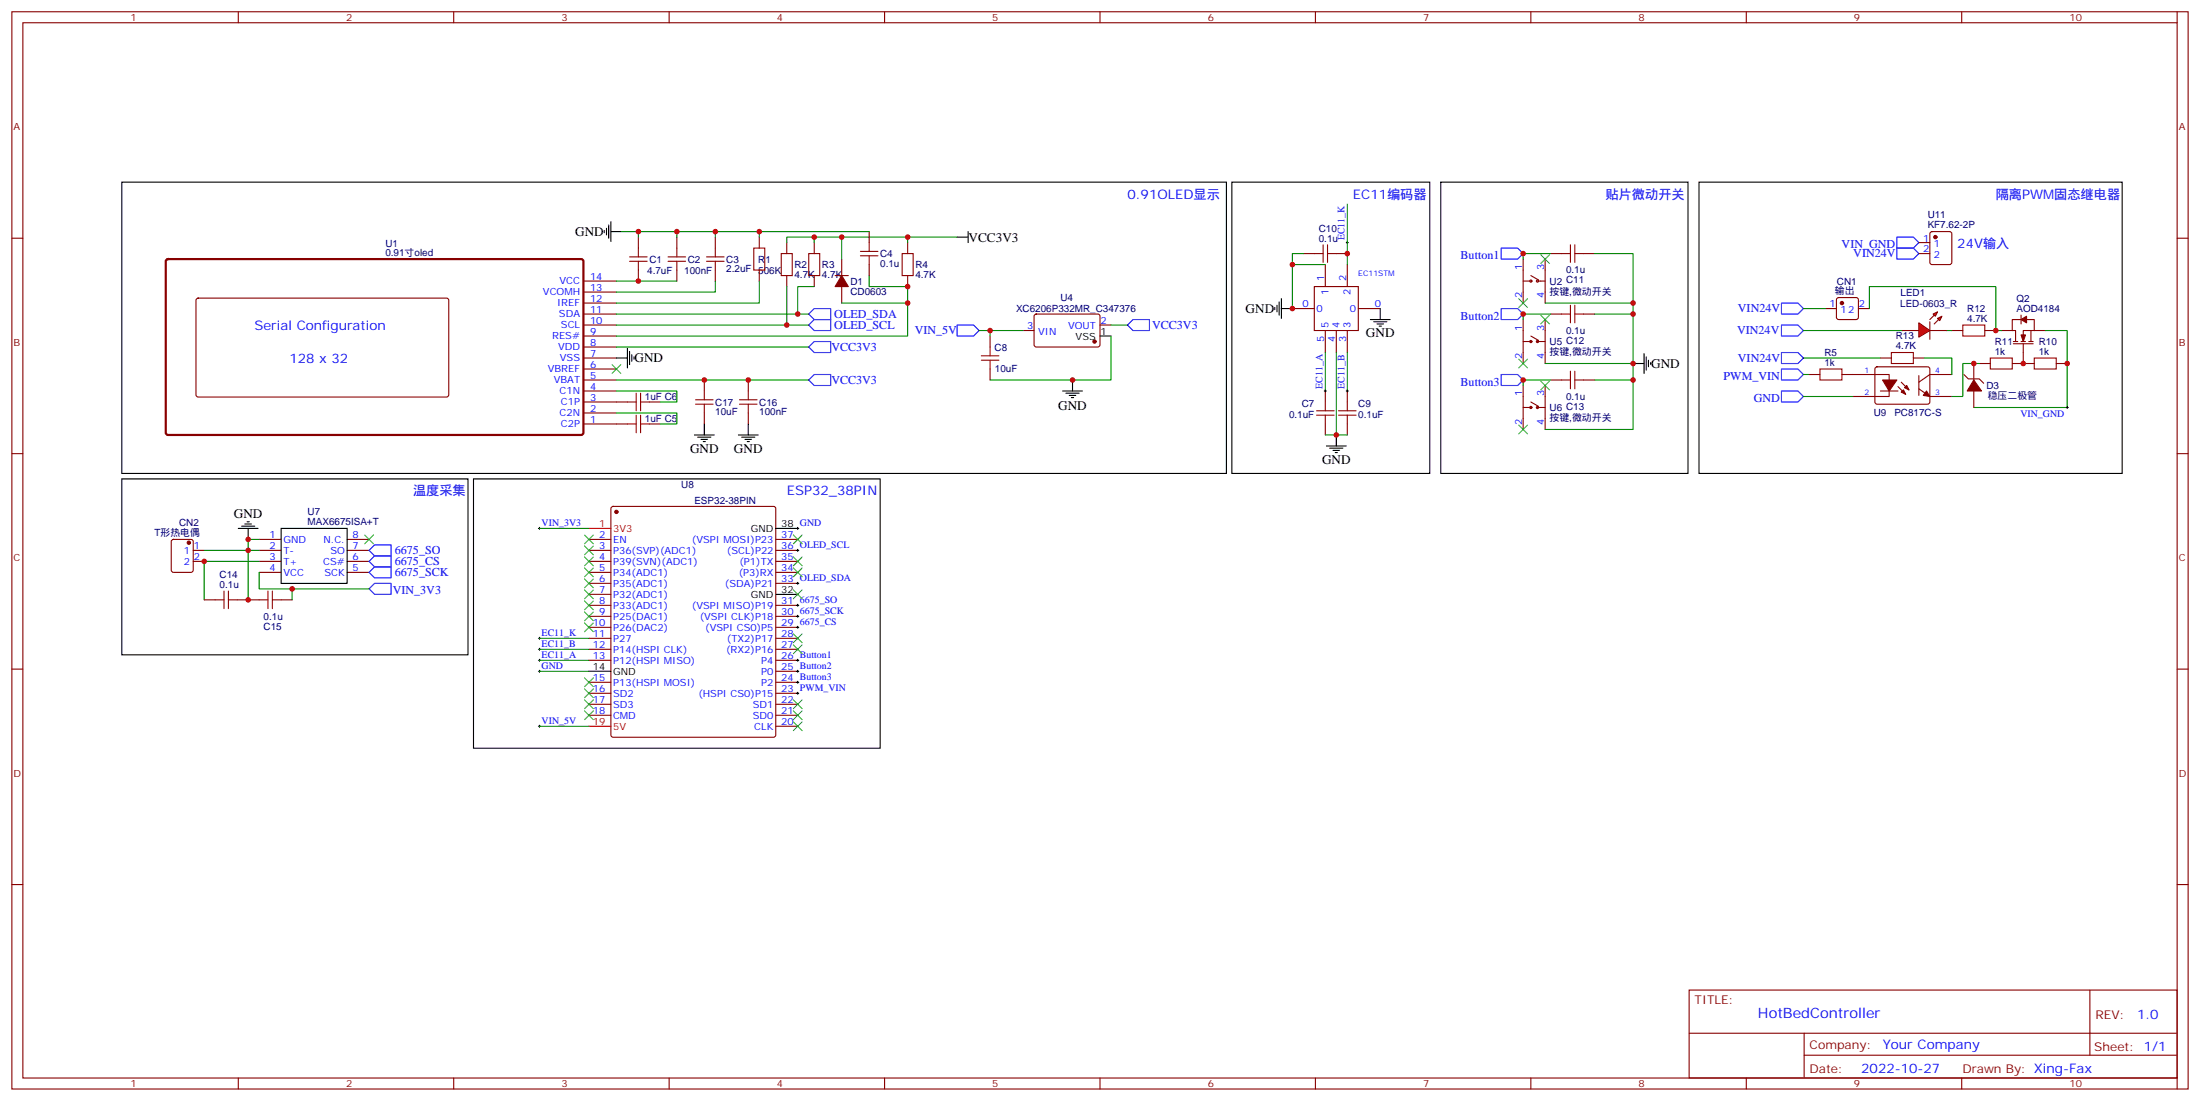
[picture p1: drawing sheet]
<svg xmlns="http://www.w3.org/2000/svg" width="706mm" height="353mm" viewBox="0 0 706 353" stroke-linecap="round" stroke-linejoin="round" font-family="sans-serif">
<g fill="none" stroke="#870000" stroke-width=".35">
<path d="M204.9 76.1v3.5M217.2 76.1v3.5M229.6 76.1v3.5M243.7 76.1v3.5M252.5 77.9v3.5M261.3 77.9v3.5M279 74.3v3.6M291.3 77.9v3.5M63.1 95.9l.5-.2h80l.4 .7v30.6l-.7 .4h-80l-.4-.7v-30.3zM187.3 90.2h10.5M187.3 93.7h10.5M187.3 97.3h10.5"/>
<path d="M204.9 86.7v3.5M217.2 86.7v3.5M229.6 86.7v3.5M243.7 86.7v3.5M252.5 88.4v3.6M261.3 88.4v3.6M268 88.4h4.3M270.2 83.1v5.3M270.2 92v5.3M279 84.9v3.5M291.3 88.4v3.6M414.8 99h7.1"/>
<path d="M418.3 81.4h3.6M425.4 84.9v7.1M428.9 81.4h3.5M432.4 84.9v7.1M436 99h7M488.9 90.2h2.4M488.9 83.1v14.2M491.3 88.4l2.5 1.5M493.5 90.2h2.4M495.9 83.1v14.2M497.7 81.4h3.5M508.3 81.4h3.5"/>
<path d="M585.9 99h3.5M589.7 95.7l.4-.2h5.7l.5 .2 .2 .5v5.6l-.3 .5-.4 .3h-5.7l-.5-.3-.2-.5v-5.6zM596.5 99h3.5M187.3 100.8h10.5M187.3 104.3h10.5M187.3 107.8h10.5M187.3 111.4h10.5M187.3 114.9h10.5M187.3 118.4h10.5M317.8 107.8v3.6M317.8 118.4v3.6M328.4 106.1h3.5"/>
<path d="M332.1 101l.5-.2h20l.5 .7-.1 9.4-.6 .5-20.1-.1-.4-.6v-9.2zM353.1 104.3h3.5M425.4 106.1v7M428.9 106.1v7M432.4 106.1v7M488.9 102.6v14.1M488.9 109.6h2.4M491.3 107.8l2.5 1.5M493.5 109.6h2.4M495.9 102.6v14.1M497.7 100.8h3.5M508.3 100.8h3.5"/>
<path d="M602 117.9l.5-.2 16.5 .1 .4 .6-.1 10.9-.6 .4h-16.5l-.4-.7v-10.6zM603.5 114.9h3.6M614.1 114.9h3.5M626.5 106.1h3.5M633.5 116.7v5.3M635.3 116.7h3.5M637 106.1h3.6M642.3 106.1h3.6M645.9 116.7h7M646.2 109.6h1.4M646.2 110.3h6.4M648.7 101.1v2.9"/>
<path d="M648.7 102.6h-2.8v3.5h1v3.5M648.7 109.6h1.4M649.4 110.3v6.4M650.5 102.6h2.4v3.5h-3.5v3.5M651.2 109.6h1.4M651.9 106.1v3.5M652.9 106.1h3.5M660 116.7h3.5M187.3 122h10.5M187.3 125.5h10.5M187.3 129h14.1M187.3 132.5h10.5"/>
<path d="M187.3 136.1h14.1M208.4 129h3.5M208.4 136.1h3.5M425.4 125.5v3.5M425.4 136.1v3.5M432.4 125.5v3.5M432.4 136.1v3.5M488.9 123.7v14.1M488.9 130.8h2.4M491.3 129l2.5 1.4M493.5 130.8h2.4M495.9 123.7v14.1"/>
<path d="M497.7 122h3.5M508.3 122h3.5M594.7 120.2h11.7v7h-11.7M603.5 125.5h5.7M609.2 124.1l2.4 2.4M610.2 122.7l2.5 2.4M615.9 124.8l3.5 2.4h7.1M615.9 120.5v6.4M626.5 120.2h-7.1l-3.5 2.5M630.3 120.2l1.5 1.4h3.5l1.4 1.4M633.5 125.5v5.3M55.2 173.3l.5-.2h5.6l.7 .4v9.5l-.4 .6-5.9 .1-.7-.5v-9.4z"/>
<path d="M62 176.6h3.5M83.2 173.1h7M83.2 176.6h7M111.4 173.1h7.1M111.4 176.6h7.1M62 180.2h3.5M65.5 192.5h3.6M76.1 192.5h3.6M83.2 180.2h7M83.2 183.7h7M111.4 180.2h7.1M111.4 183.7h7.1"/>
<circle cx="491.3" cy="90.2" r=".35"/>
<circle cx="493.5" cy="90.2" r=".35"/>
<circle cx="491.3" cy="109.6" r=".35"/>
<circle cx="493.5" cy="109.6" r=".35"/>
<circle cx="491.3" cy="130.8" r=".35"/>
<circle cx="493.5" cy="130.8" r=".35"/>
</g>
<path d="M53.4 83.4l.5-.3 132.9 .1 .5 .7-.1 55.3-.7 .4-132.9-.1-.4-.6v-55z" fill="none" stroke="#870000" stroke-width=".71"/>
<g fill="none" stroke="#a10000" stroke-width=".35">
<path d="M204.9 79.6v2.8M217.2 79.6v2.8M229.6 79.6v2.8M241.9 79.6h3.6v7.1h-3.6zM279 77.9v2.8M424.7 78.6v5.6M426.1 78.6v5.6M504 78.6v5.6M505.5 78.6v5.6M202.1 82.4h5.6M202.1 83.9h5.6M204.9 83.9v2.8"/>
<path d="M214.4 82.4h5.7M214.4 83.9h5.7M217.2 83.9v2.8M226.8 82.4h5.6M226.8 83.9h5.6M229.6 83.9v2.8M250.8 81.4h3.5v7h-3.5zM259.6 81.4h3.5v7h-3.5zM276.2 80.7h5.6M276.2 82.1h5.6M279 82.1v2.8M289.6 81.4h3.5v7h-3.5z"/>
<path d="M421.9 81.4h2.8M426.1 81.4h2.8M501.2 81.4h2.8M504 98v5.6M505.5 81.4h2.8M505.5 98v5.6M315 115.6h5.6M315 114.2h5.6M317.8 111.4v2.8M317.8 115.6v2.8M501.2 100.8h2.8M504 119.1v5.7"/>
<path d="M505.5 119.1v5.7M505.5 100.8h2.8M607.1 113.1h7v3.6h-7zM630 104.3h7v3.5h-7zM638.8 114.9h7.1v3.5h-7.1zM652.9 114.9h7.1v3.5h-7.1zM201.4 136.1h2.8M201.4 129h2.8M204.2 126.2v5.6M204.2 133.2v5.7M205.6 136.1h2.8M205.6 126.2v5.6"/>
<path d="M205.6 133.2v5.7M205.6 129h2.8M422.6 131.8h5.6M422.6 133.2h5.6M425.4 129v2.8M425.4 133.2v2.9M429.6 131.8h5.7M429.6 133.2h5.7M432.4 129v2.8M432.4 133.2v2.9M501.2 122h2.8M505.5 122h2.8"/>
<path d="M69.1 192.5h2.8M71.9 189.7v5.6M73.3 192.5h2.8M73.3 189.7v5.6"/>
</g>
<g fill="none" stroke="#008700" stroke-width=".35">
<path d="M199.6 74.3h44.1v1.8M204.9 74.3v1.8M217.2 74.3v1.8M229.6 74.3v1.8M243.7 74.3h35.3M261.3 76.1v1.8M270.2 76.1v7M291.3 76.1v1.8M307.2 76.1h-54.7v1.8M432.4 65.5v19.4M197.8 90.2h19.4M229.6 90.2v3.5h-31.8"/>
<path d="M243.7 90.2v7.1h-45.9M252.5 92v12.3M261.3 92h-5.3v8.8M270.2 97.3h21.1M279 88.4v3.6h12.3v15.8h-93.5M418.3 81.4h-3.5v3.5M425.4 84.9h-10.6v14.1M495.9 97.3h28.3v19.4h-28.3M497.7 81.4h-8.8v1.7M511.8 81.4h12.4v15.9M600 99v-7h40.6v14.1h1.7M197.8 104.3h61.8"/>
<path d="M197.8 100.8h61.8M197.8 111.4h61.8M314.3 106.1h3.5M328.4 106.1h-10.6v1.7M356.6 107.8v14.2h-38.8M356.6 104.3h5.3M425.4 113.1v12.4M428.9 113.1v26.5M432.4 113.1v12.4M497.7 100.8h-8.8v1.8M511.8 100.8h12.4M524.2 116.7v21.1h-28.3"/>
<path d="M578.8 106.1h31.8M578.8 114.9h24.7M617.6 114.9h8.9v5.3M624.7 106.1h1.8M635.3 116.7h-5.3v10.5h-3.5M656.4 106.1h7.1v24.7h-30M197.8 132.5h19.4v3.6h-5.3M197.8 125.5h19.4v3.5h-5.3M197.8 122h61.8M425.4 139.6h7M497.7 122h-8.8v1.7M511.8 122h12.4"/>
<path d="M578.8 127.2h15.9M65.5 176.6h17.7M83.2 173.1h-3.5v19.4M83.2 180.2h-17.7v12.3M83.2 183.7v5.3h35.3"/>
</g>
<g fill="none" stroke="#000" stroke-width=".35">
<path d="M39.1 58.5h354.5v93.4h-354.5zM395.4 58.5h63.5v93.4h-63.5zM462.4 58.5h79.4v93.4h-79.4zM545.3 58.5h135.8v93.4h-135.8zM194 74v.7M194.7 73.3v2.1M195.4 72.2v4.2M196.1 74.3h3.5M196.1 71.2v6.3M307.2 76.1h3.5M310.7 74.3v3.6M409.2 98.7v.7"/>
<path d="M409.9 98v2.1M410.6 96.9v4.2M411.3 99h3.5M411.3 95.8v6.4M443 99v3.6M197.8 114.9h3.6M201.4 111.7v6.4M202.1 112.8v4.2M202.8 113.8v2.2M203.5 114.5v.8M353.1 107.8h3.5M439.8 102.6h6.4"/>
<path d="M440.9 103.3h4.2M442 104h2.1M442.7 104.7h.7M524.2 116.7h3.5M527.7 113.5v6.3M528.4 114.5v4.3M529.1 115.6v2.1M529.8 116.3v.7M341.1 125.5h6.3M342.1 126.2h4.3M343.2 126.9h2.1M343.9 127.6h.7"/>
<path d="M344.2 122v3.5M428.9 139.6v3.5M425.7 143.1h6.4M426.8 143.8h4.2M427.8 144.5h2.2M428.6 145.2h.7M76.5 169.6h6.3M77.5 168.9h4.3M78.6 168.2h2.1M79.3 167.5h.7M79.7 169.6v3.5M90.2 169.6h21.2v17.6h-21.2z"/>
</g>
<g fill="none" stroke="#00f" stroke-width=".35">
<path d="M481.8 79.6h5.3l1.8 1.8-1.8 1.7h-5.3zM608.8 79.6h5.3l1.8 1.8-1.8 1.7h-5.3zM608.8 76.1h5.3l1.8 1.8-1.8 1.7h-5.3zM481.8 99h5.3l1.8 1.8-1.8 1.8h-5.3zM571.8 97.3h5.3l1.7 1.7-1.7 1.8h-5.3zM259.6 100.8l1.7-1.8h5.3v3.6h-5.3zM259.6 104.3l1.7-1.7h5.3v3.5h-5.3zM259.6 111.4l1.7-1.8h5.3v3.5h-5.3zM307.2 104.3h5.3l1.8 1.8-1.8 1.7h-5.3zM363.6 102.6h5.3v3.5h-5.3l-1.7-1.8zM571.8 104.3h5.3l1.7 1.8-1.7 1.7h-5.3zM571.8 118.4h5.3l1.7 1.8-1.7 1.8h-5.3z"/>
<path d="M571.8 113.1h5.3l1.7 1.8-1.7 1.8h-5.3zM261.3 120.2h5.3v3.5h-5.3l-1.7-1.7zM481.8 120.2h5.3l1.8 1.8-1.8 1.7h-5.3zM571.8 125.5h5.3l1.7 1.7-1.7 1.8h-5.3zM120.2 174.9h5.3v3.5h-5.3l-1.7-1.8zM120.2 178.4h5.3v3.5h-5.3l-1.7-1.7zM120.2 181.9h5.3v3.6h-5.3l-1.7-1.8zM120.2 187.2h5.3v3.5h-5.3l-1.7-1.7z"/>
</g>
<g fill="#870000" stroke="#870000" stroke-width=".35">
<path d="M270.2 88.4l2.1 3.6h-4.3z"/>
<path d="M648.7 102.6l1.8-1.1v2.1z"/>
<path d="M648.7 107.5h1.4l-.7 2.1z"/>
<path d="M633.5 122l2.5 3.5h-4.6z"/>
<path d="M618.3 125.5l1.1 1.7-2.1-.3z"/>
<path d="M610.2 125.8l.7-.7 .7 1.4z"/>
<path d="M612 123.7l.7 1.4-1.4-.7z"/>
<path d="M604.2 122h4.6l-2.4 3.5z"/>
<circle cx="351.3" cy="109.6" r=".53"/>
<circle cx="591.2" cy="97.3" r=".53"/>
<circle cx="60.6" cy="174.2" r=".53"/>
</g>
<g fill="none" stroke="#3c3" stroke-width=".35">
<path d="M487.5 95.8l2.8 2.9M490.3 95.8l-2.8 2.9M494.5 81.7l2.8 2.9M497.3 81.7l-2.8 2.9M196.4 117l2.8 2.8M199.2 117l-2.8 2.8M487.5 115.3l2.8 2.8M490.3 115.3l-2.8 2.8M494.5 101.1l2.8 2.9M497.3 101.1l-2.8 2.9M487.5 136.4l2.8 2.8M490.3 136.4l-2.8 2.8"/>
<path d="M494.5 122.3l2.8 2.8M497.3 122.3l-2.8 2.8M117.1 171.7l2.8 2.8M119.9 171.7l-2.8 2.8"/>
</g>
<path d="M432.1 77.9h.7M432.4 77.5v.7M425 125.5h.7M425.4 125.1v.7M432.1 125.5h.7M432.4 125.1v.7M663.2 130.8h.7M663.5 130.4v.7" fill="none" stroke="#000" stroke-width=".32"/>
<path d="M421.9 92h14.1v14.1h-14.1z" fill="none" stroke="#600" stroke-width=".35"/>
<g fill="#f00" stroke="#870000" stroke-width=".35">
<path d="M615.9 103.6l3.5 2.5-3.5 2.1z"/>
<path d="M619.4 103.3v5.6z"/>
</g>
<g fill="#870000" stroke="#870000" stroke-width=".35">
<path d="M619.4 102.6l1.4-1.5z"/>
<path d="M620.8 104l1.4-1.4z"/>
</g>
<g fill="#f00" stroke="#870000" stroke-width=".35">
<path d="M620.5 100.8l1.4-.7-.7 1.4z"/>
<path d="M621.9 102.2l1.4-.7-.7 1.4z"/>
</g>
<g fill="none" stroke="#870000" stroke-width=".35">
<path d="M3.8 3.8h698.5v345.7h-698.5zM7.3 7.3h691.5v338.7h-691.5zM76.5 3.8v3.5M145.6 3.8v3.5M214.8 3.8v3.5M283.9 3.8v3.5M353.1 3.8v3.5M422.2 3.8v3.5M491.3 3.8v3.5M560.5 3.8v3.5M629.6 3.8v3.5M698.8 3.8v3.5"/>
<path d="M3.8 76.4h3.5M615.9 77.9h3.5M619.6 74.5l.5-.2h5.7l.6 .5 .1 9.4-.5 .7h-5.9l-.6-.4-.1-9.5zM698.8 76.4h3.5M615.9 81.4h3.5M610.6 106.1h5.3M619.4 106.1h5.3M226.1 122v3.5M226.1 132.5v3.6M240.2 122v3.5M240.2 132.5v3.6M580.6 120.2h3.5"/>
<path d="M591.2 120.2h3.5M3.8 145.6h3.5M698.8 145.6h3.5M189 173.1h7.1M189 176.6h7.1M196.3 162.7l.5-.2h51.5l.5 .2 .2 .5v72.7l-.2 .5-.5 .2h-51.5l-.5-.2-.2-.5v-72.7zM249 173.1h7M249 176.6h7M79.7 192.5h3.5M90.2 192.5h3.6M189 180.2h7.1M189 183.7h7.1"/>
<path d="M189 187.2h7.1M189 190.7h7.1M189 194.3h7.1M189 197.8h7.1M249 180.2h7M249 183.7h7M249 187.2h7M249 194.3h7M249 197.8h7M3.8 214.7h3.5M189 201.3h7.1M189 204.9h7.1"/>
<path d="M189 208.4h7.1M189 211.9h7.1M189 219h7.1M249 201.3h7M249 204.9h7M249 208.4h7M249 211.9h7M249 219h7M249 215.4h7M698.8 214.7h3.5M189 222.5h7.1M189 226h7.1"/>
<path d="M189 229.6h7.1M249 222.5h7M249 226h7M249 229.6h7M249 233.1h7M3.8 283.9h3.5M698.8 283.9h3.5M542.1 317.7h156.7v28.3h-156.7zM670.8 317.8v20.8M542.2 331.6h156.5M579.1 338.6h119.6M579.1 331.6v14.1"/>
<path d="M76.5 346v3.5M145.6 346v3.5M214.8 346v3.5M283.9 346v3.5M353.1 346v3.5M422.2 346v3.5M491.3 346v3.5M560.5 346v3.5M629.6 346v3.5M698.8 346v3.5"/>
</g>
<g fill="none" stroke="#a10000" stroke-width=".35">
<path d="M584.1 118.4h7.1v3.6h-7.1zM223.2 128.3h5.7M223.2 129.7h5.7M226.1 125.5v2.8M226.1 129.7v2.8M237.3 128.3h5.7M237.3 129.7h5.7M240.2 125.5v2.8M240.2 129.7v2.8M83.2 192.5h2.8M86 189.7v5.6M87.4 192.5h2.8"/>
<path d="M87.4 189.7v5.6"/>
</g>
<path d="M578.8 99h7.1M578.8 120.2h1.8M173.1 169.6h15.9M93.8 189v3.5M173.1 215.4h15.9M173.1 204.9h15.9M173.1 208.4h15.9M173.1 211.9h15.9M173.1 233.1h15.9" fill="none" stroke="#008700" stroke-width=".35"/>
<g fill="none" stroke="#000" stroke-width=".35">
<path d="M222.9 139.6h6.3M226.1 136.1v3.5M237 139.6h6.3M240.2 136.1v3.5M39.1 153.7h111.1v56.4h-111.1zM152 153.7h130.5v86.4h-130.5zM223.9 140.3h4.3M225 141h2.1M225.7 141.7h.7M238.1 140.3h4.2M239.1 141h2.1M239.8 141.7h.7"/>
<path d="M249 169.6h7M249 190.7h7M189 215.4h7.1"/>
</g>
<g fill="#870000" stroke="#870000" stroke-width=".35">
<circle cx="197.8" cy="164.3" r=".53"/>
<circle cx="621.2" cy="76.1" r=".53"/>
</g>
<path d="M189 169.6h7.1M189 233.1h7.1" fill="none" stroke="#f00" stroke-width=".35"/>
<g fill="none" stroke="#000" stroke-width=".32">
<path d="M172.8 169.6h.7M173.1 169.2v.7M255.7 169.6h.7M255.7 176.6h.7M256 169.2v.7M256 176.3v.7M255.7 187.2h.7M255.7 194.3h.7M255.7 197.8h.7M256 186.9v.7M256 193.9v.7M256 197.4v.8"/>
<path d="M172.8 215.4h.7M172.8 211.9h.7M172.8 208.4h.7M172.8 204.9h.7M173.1 204.5v.7M173.1 208v.7M173.1 211.6v.7M173.1 215.1v.7M255.7 219h.7M255.7 215.4h.7M255.7 211.9h.7M255.7 201.3h.7"/>
<path d="M256 201v.7M256 211.6v.7M256 215.1v.7M256 218.6v.7M172.8 233.1h.7M173.1 232.7v.7M255.7 222.5h.7M256 222.1v.7"/>
</g>
<g fill="none" stroke="#3c3" stroke-width=".35">
<path d="M187.6 171.7l2.8 2.8M187.6 175.2l2.8 2.8M187.6 178.8l2.8 2.8M190.4 171.7l-2.8 2.8M190.4 175.2l-2.8 2.8M190.4 178.8l-2.8 2.8M254.6 178.8l2.9 2.8M254.6 171.7l2.9 2.8M257.5 178.8l-2.9 2.8M257.5 171.7l-2.9 2.8M187.6 182.3l2.8 2.8M187.6 185.8l2.8 2.8"/>
<path d="M187.6 189.3l2.8 2.9M187.6 192.9l2.8 2.8M187.6 196.4l2.8 2.8M187.6 199.9l2.8 2.8M190.4 182.3l-2.8 2.8M190.4 185.8l-2.8 2.8M190.4 189.3l-2.8 2.9M190.4 192.9l-2.8 2.8M190.4 196.4l-2.8 2.8M190.4 199.9l-2.8 2.8M254.6 189.3l2.9 2.9M254.6 182.3l2.9 2.8"/>
<path d="M257.5 189.3l-2.9 2.9M257.5 182.3l-2.9 2.8M187.6 217.6l2.8 2.8M190.4 217.6l-2.8 2.8M254.6 207l2.9 2.8M254.6 203.4l2.9 2.9M257.5 207l-2.9 2.8M257.5 203.4l-2.9 2.9M187.6 221.1l2.8 2.8M187.6 224.6l2.8 2.8M187.6 228.1l2.8 2.9M190.4 221.1l-2.8 2.8"/>
<path d="M190.4 224.6l-2.8 2.8M190.4 228.1l-2.8 2.9M254.6 231.7l2.9 2.8M254.6 228.1l2.9 2.9M254.6 224.6l2.9 2.8M257.5 231.7l-2.9 2.8M257.5 228.1l-2.9 2.9M257.5 224.6l-2.9 2.8"/>
</g>
<g fill="#c00">
<circle cx="204.9" cy="90.2" r=".88"/>
<circle cx="252.5" cy="104.3" r=".88"/>
<circle cx="256" cy="100.8" r=".88"/>
<circle cx="204.9" cy="74.3" r=".88"/>
<circle cx="217.2" cy="74.3" r=".88"/>
<circle cx="229.6" cy="74.3" r=".88"/>
<circle cx="243.7" cy="74.3" r=".88"/>
<circle cx="291.3" cy="92" r=".88"/>
<circle cx="261.3" cy="76.1" r=".88"/>
<circle cx="291.3" cy="76.1" r=".88"/>
<circle cx="270.2" cy="76.1" r=".88"/>
<circle cx="291.3" cy="97.3" r=".88"/>
<circle cx="317.8" cy="106.1" r=".88"/>
<circle cx="344.2" cy="122" r=".88"/>
<circle cx="414.8" cy="99" r=".88"/>
<circle cx="428.9" cy="139.6" r=".88"/>
<circle cx="414.8" cy="84.9" r=".88"/>
<circle cx="432.4" cy="81.4" r=".88"/>
<circle cx="524.2" cy="116.7" r=".88"/>
<circle cx="524.2" cy="122" r=".88"/>
<circle cx="524.2" cy="100.8" r=".88"/>
<circle cx="524.2" cy="97.3" r=".88"/>
<circle cx="488.9" cy="81.4" r=".88"/>
<circle cx="488.9" cy="100.8" r=".88"/>
<circle cx="488.9" cy="122" r=".88"/>
<circle cx="649.4" cy="116.7" r=".88"/>
<circle cx="663.5" cy="116.7" r=".88"/>
<circle cx="633.5" cy="116.7" r=".88"/>
<circle cx="640.6" cy="106.1" r=".88"/>
<circle cx="65.5" cy="180.2" r=".88"/>
<circle cx="79.7" cy="176.6" r=".88"/>
<circle cx="79.7" cy="173.1" r=".88"/>
<circle cx="79.7" cy="192.5" r=".88"/>
<circle cx="93.8" cy="189" r=".88"/>
<circle cx="240.2" cy="122" r=".88"/>
<circle cx="226.1" cy="122" r=".88"/>
</g>
<text font-size="4.6" fill="#00f" x="564.2" y="326.8">HotBedController</text>
<g font-size="4.2" fill="#00f">
<text x="361.9" y="63.7">0.91OLED显示</text>
<text x="434.2" y="63.7">EC11编码器</text>
<text x="515.3" y="63.7">贴片微动开关</text>
<text x="640.6" y="63.7">隔离PWM固态继电器</text>
<text x="628.2" y="79.6">24V输入</text>
<text x="81.7" y="105.9">Serial Configuration</text>
<text x="92.9" y="116.5">128 x 32</text>
<text x="132.6" y="159">温度采集</text>
<text x="252.5" y="159">ESP32_38PIN</text>
<text x="685.9" y="327">1.0</text>
<text x="604.3" y="336.6">Your Company</text>
<text x="597.4" y="344.4">2022-10-27</text>
</g>
<g font-size="4.2">
<text x="184.6" y="75.8">GND</text>
<text x="310.9" y="77.5">VCC3V3</text>
<text x="399.8" y="100.5">GND</text>
<text x="438.4" y="108.2">GND</text>
<text x="203.7" y="116.3">GND</text>
<text x="530" y="118.1">GND</text>
<text x="339.7" y="131.6">GND</text>
<text x="221.5" y="145.2">GND</text>
<text x="235.6" y="145.2">GND</text>
<text x="424.3" y="148.8">GND</text>
<text x="75.1" y="166.4">GND</text>
</g>
<g font-size="3.9" fill="#00f">
<text x="468.8" y="83.1">Button1</text>
<text x="591.1" y="79.6">VIN_GND</text>
<text x="594.9" y="82.6">VIN24V</text>
<text x="557.8" y="100.3">VIN24V</text>
<text x="267.8" y="105.6">OLED_SCL</text>
<text x="267.8" y="102.1">OLED_SDA</text>
<text x="293.6" y="107.3">VIN_5V</text>
<text x="369.8" y="105.6">VCC3V3</text>
<text x="468.8" y="102.6">Button2</text>
<text x="557.5" y="107.3">VIN24V</text>
<text x="266.8" y="112.6">VCC3V3</text>
<text x="557.8" y="116.1">VIN24V</text>
<text x="266.8" y="123.2">VCC3V3</text>
<text x="468.8" y="123.7">Button3</text>
<text x="553.2" y="122">PWM_VIN</text>
<text x="562.9" y="129">GND</text>
<text x="126.7" y="177.9">6675_SO</text>
<text x="126.7" y="181.4">6675_CS</text>
<text x="126.7" y="185">6675_SCK</text>
<text x="126" y="190.7">VIN_3V3</text>
</g>
<g font-size="3.9" fill="#800">
<text x="543.9" y="322.3">TITLE:</text>
<text x="672.5" y="327">REV:</text>
<text x="580.8" y="336.5">Company:</text>
<text x="672.2" y="337.1">Sheet: 1/1</text>
<text x="580.8" y="344.2">Date:</text>
<text x="629.9" y="344.3">Drawn By: Xing-Fax</text>
</g>
<g font-size="3.2" fill="#800">
<text x="41.9" y="6.8">1</text>
<text x="111.1" y="6.8">2</text>
<text x="180.2" y="6.8">3</text>
<text x="249.3" y="6.8">4</text>
<text x="318.5" y="6.8">5</text>
<text x="387.6" y="6.8">6</text>
<text x="456.8" y="6.8">7</text>
<text x="525.9" y="6.8">8</text>
<text x="595.1" y="6.8">9</text>
<text x="664.2" y="6.8">10</text>
<text x="4.3" y="41.9">A</text>
<text x="699.3" y="41.9">A</text>
<text x="4.3" y="111">B</text>
<text x="699.3" y="111">B</text>
<text x="4.3" y="180.2">C</text>
<text x="699.3" y="180.2">C</text>
<text x="4.3" y="249.3">D</text>
<text x="699.3" y="249.3">D</text>
<text x="41.9" y="349">1</text>
<text x="111.1" y="349">2</text>
<text x="180.2" y="349">3</text>
<text x="249.3" y="349">4</text>
<text x="318.5" y="349">5</text>
<text x="387.6" y="349">6</text>
<text x="456.8" y="349">7</text>
<text x="525.9" y="349">8</text>
<text x="595.1" y="349">9</text>
<text x="664.2" y="349">10</text>
</g>
<g font-size="3.2" fill="#000080">
<text x="618.7" y="69.9">U11</text>
<text x="423.3" y="77.5">0.1u</text>
<text x="423.3" y="74.3">C10</text>
<text x="618.7" y="73.1">KF7.62-2P</text>
<text x="123.7" y="82.1">0.91寸oled</text>
<text x="123.7" y="79.1">U1</text>
<text x="282.5" y="82.6">C4</text>
<text x="207.7" y="87.9">4.7uF</text>
<text x="208.4" y="84.3">C1</text>
<text x="219.6" y="87.9">100nF</text>
<text x="220.8" y="84.3">C2</text>
<text x="233.1" y="87.5">2.2uF 506K</text>
<text x="233.1" y="84.3">C3</text>
<text x="243.4" y="84.3">R1</text>
<text x="255" y="89.2">4.7K</text>
<text x="255" y="86">R2</text>
<text x="263.8" y="89.2">4.7K</text>
<text x="263.8" y="86">R3</text>
<text x="282.5" y="85.7">0.1u</text>
<text x="293.8" y="89.2">4.7K</text>
<text x="293.8" y="86">R4</text>
<text x="502.6" y="87.7">0.1u</text>
<text x="273" y="94.5">CD0603</text>
<text x="273" y="91.4">D1</text>
<text x="497.3" y="94.6">按键,微动开关</text>
<text x="497.3" y="91.3">U2 C11</text>
<text x="588.9" y="94.4">输出</text>
<text x="589.6" y="91.3">CN1</text>
<text x="610" y="94.9">LED1</text>
<text x="326.1" y="100.2">XC6206P332MR_C347376</text>
<text x="340.4" y="96.6">U4</text>
<text x="609.9" y="98.4">LED-0603_R</text>
<text x="631.4" y="100">R12</text>
<text x="647.2" y="100.1">AOD4184</text>
<text x="647.2" y="97">Q2</text>
<text x="502.6" y="107.1">0.1u</text>
<text x="631.4" y="103.3">4.7K</text>
<text x="319.2" y="112.5">C8</text>
<text x="497.3" y="114">按键,微动开关</text>
<text x="497.3" y="110.7">U5 C12</text>
<text x="608.5" y="112.1">4.7K</text>
<text x="608.5" y="108.9">R13</text>
<text x="640.2" y="113.8">1k</text>
<text x="640.2" y="110.7">R11</text>
<text x="654.3" y="113.8">1k</text>
<text x="654.3" y="110.6">R10</text>
<text x="319.3" y="119.5">10uF</text>
<text x="585.6" y="117.4">1k</text>
<text x="585.6" y="114.3">R5</text>
<text x="637.6" y="124.9">D3</text>
<text x="207" y="128.4">1uF C6</text>
<text x="229.6" y="130.2">C17</text>
<text x="243.7" y="130.2">C16</text>
<text x="417.8" y="130.8">C7</text>
<text x="436" y="130.8">C9</text>
<text x="497.3" y="131.9">U6 C13</text>
<text x="502.6" y="128.3">0.1u</text>
<text x="638" y="128.1">稳压二极管</text>
<text x="207" y="135.4">1uF C5</text>
<text x="229.6" y="133.3">10uF</text>
<text x="243.7" y="133.3">100nF</text>
<text x="413.7" y="134.3">0.1uF</text>
<text x="436" y="134.3">0.1uF</text>
<text x="497.3" y="135.1">按键,微动开关</text>
<text x="601.4" y="133.6">U9</text>
<text x="608" y="133.6">PC817C-S</text>
<text x="218.7" y="156.6">U8</text>
<text x="222.9" y="161.9">ESP32-38PIN</text>
<text x="98.7" y="165.3">U7</text>
<text x="49.6" y="172">T形热电偶</text>
<text x="57.5" y="168.9">CN2</text>
<text x="98.7" y="168.5">MAX6675ISA+T</text>
<text x="70.5" y="185.4">C14</text>
<text x="70.5" y="188.6">0.1u</text>
<text x="84.6" y="198.9">0.1u</text>
<text x="84.6" y="202">C15</text>
</g>
<g font-size="3.2" fill="#00f">
<text x="431.5" y="77.2" transform="rotate(-90 431.5 77.2)">EC11_K</text>
<text x="617.2" y="77.5">1</text>
<text x="617.2" y="81">2</text>
<text x="620.7" y="79.3">1</text>
<text x="620.7" y="82.8">2</text>
<text x="189.4" y="89.9">14</text>
<text x="488.5" y="86.7" transform="rotate(-90 488.5 86.7)">1</text>
<text x="495.6" y="86.7" transform="rotate(-90 495.6 86.7)">3</text>
<text x="174.3" y="94.8">VCOMH</text>
<text x="179.6" y="91.3">VCC</text>
<text x="189.4" y="93.4">13</text>
<text x="425" y="90.2" transform="rotate(-90 425 90.2)">1</text>
<text x="426.4" y="94.7" transform="rotate(-90 426.4 94.7)">1</text>
<text x="432.1" y="90.2" transform="rotate(-90 432.1 90.2)">2</text>
<text x="433.5" y="94.7" transform="rotate(-90 433.5 94.7)">2</text>
<text x="488.5" y="95.8" transform="rotate(-90 488.5 95.8)">2</text>
<text x="495.6" y="95.8" transform="rotate(-90 495.6 95.8)">4</text>
<text x="178.8" y="98.3">IREF</text>
<text x="179.4" y="101.8">SDA</text>
<text x="189.4" y="96.9">12</text>
<text x="189.4" y="100.4">11</text>
<text x="418.1" y="98.7">0</text>
<text x="422.6" y="100.1">0</text>
<text x="433.2" y="100.1">0</text>
<text x="441.3" y="98.7">0</text>
<text x="587.2" y="98.7">1</text>
<text x="590.7" y="100.4">12</text>
<text x="596.7" y="98.7">2</text>
<text x="180" y="105.4">SCL</text>
<text x="189.4" y="104">10</text>
<text x="189.4" y="107.5">9</text>
<text x="329.7" y="105.7">3</text>
<text x="333.2" y="107.5">VIN</text>
<text x="342.8" y="105.7">VOUT</text>
<text x="353.2" y="104">2</text>
<text x="426.4" y="105.4" transform="rotate(-90 426.4 105.4)">5</text>
<text x="430" y="105.4" transform="rotate(-90 430 105.4)">4</text>
<text x="433.5" y="105.4" transform="rotate(-90 433.5 105.4)">3</text>
<text x="488.5" y="106.1" transform="rotate(-90 488.5 106.1)">1</text>
<text x="495.6" y="106.1" transform="rotate(-90 495.6 106.1)">3</text>
<text x="177.2" y="108.9">RES#</text>
<text x="179.1" y="112.4">VDD</text>
<text x="189.4" y="111">8</text>
<text x="425" y="109.9" transform="rotate(-90 425 109.9)">5</text>
<text x="428.6" y="109.9" transform="rotate(-90 428.6 109.9)">4</text>
<text x="432.1" y="109.9" transform="rotate(-90 432.1 109.9)">3</text>
<text x="175.8" y="119.5">VBREF</text>
<text x="179.7" y="116">VSS</text>
<text x="189.4" y="114.5">7</text>
<text x="189.4" y="118.1">6</text>
<text x="488.5" y="115.2" transform="rotate(-90 488.5 115.2)">2</text>
<text x="495.6" y="115.2" transform="rotate(-90 495.6 115.2)">4</text>
<text x="177.7" y="123">VBAT</text>
<text x="189.4" y="121.6">5</text>
<text x="189.4" y="125.1">4</text>
<text x="424.5" y="124.8" transform="rotate(-90 424.5 124.8)">EC11_A</text>
<text x="431.6" y="124.8" transform="rotate(-90 431.6 124.8)">EC11_B</text>
<text x="179.6" y="126.5">C1N</text>
<text x="180.1" y="130.1">C1P</text>
<text x="189.4" y="128.7">3</text>
<text x="488.5" y="127.2" transform="rotate(-90 488.5 127.2)">1</text>
<text x="495.6" y="127.2" transform="rotate(-90 495.6 127.2)">3</text>
<text x="179.6" y="133.6">C2N</text>
<text x="180.1" y="137.1">C2P</text>
<text x="189.4" y="132.2">2</text>
<text x="189.4" y="135.7">1</text>
<text x="488.5" y="136.3" transform="rotate(-90 488.5 136.3)">2</text>
<text x="495.6" y="136.3" transform="rotate(-90 495.6 136.3)">4</text>
<text x="648.5" y="133.9">VIN_GND</text>
<text x="86.5" y="172.8">1</text>
<text x="113.2" y="172.8">8</text>
<text x="173.8" y="168.7">VIN_3V3</text>
<text x="192.3" y="172.8">2</text>
<text x="250.8" y="172.8">37</text>
<text x="59.1" y="177.7">1</text>
<text x="62.2" y="176.3">1</text>
<text x="62.2" y="179.8">2</text>
<text x="86.5" y="176.3">2</text>
<text x="86.5" y="179.8">3</text>
<text x="90.9" y="174.2">GND</text>
<text x="90.9" y="177.7">T-</text>
<text x="103.8" y="174.2">N.C.</text>
<text x="106" y="177.7">SO</text>
<text x="113.2" y="179.8">6</text>
<text x="113.2" y="176.3">7</text>
<text x="192.3" y="176.3">3</text>
<text x="192.3" y="179.8">4</text>
<text x="196.8" y="174.2">EN</text>
<text x="196.8" y="177.7">P36(SVP)(ADC1)</text>
<text x="222.1" y="174.2">(VSPI MOSI)P23</text>
<text x="233.3" y="177.7">(SCL)P22</text>
<text x="250.8" y="179.8">35</text>
<text x="250.8" y="176.3">36 OLED_SCL</text>
<text x="59.1" y="181.2">2</text>
<text x="86.5" y="183.3">4</text>
<text x="90.9" y="181.2">T+</text>
<text x="90.9" y="184.7">VCC</text>
<text x="103.7" y="181.2">CS#</text>
<text x="104.1" y="184.7">SCK</text>
<text x="113.2" y="183.3">5</text>
<text x="192.3" y="183.3">5</text>
<text x="196.8" y="181.2">P39(SVN)(ADC1)</text>
<text x="196.8" y="184.7">P34(ADC1)</text>
<text x="237.1" y="184.7">(P3)RX</text>
<text x="237.3" y="181.2">(P1)TX</text>
<text x="250.8" y="183.3">34</text>
<text x="192.3" y="186.9">6</text>
<text x="192.3" y="190.4">7</text>
<text x="196.8" y="188.3">P35(ADC1)</text>
<text x="196.8" y="191.8">P32(ADC1)</text>
<text x="232.7" y="188.3">(SDA)P21</text>
<text x="250.8" y="186.9">33 OLED_SDA</text>
<text x="192.3" y="193.9">8</text>
<text x="192.3" y="197.4">9</text>
<text x="196.8" y="195.3">P33(ADC1)</text>
<text x="222.1" y="195.3">(VSPI MISO)P19</text>
<text x="250.8" y="197.4">30</text>
<text x="250.8" y="193.9">31</text>
<text x="256.8" y="193.4">6675_SO</text>
<text x="256.8" y="196.9">6675_SCK</text>
<text x="173.8" y="204">EC11_K</text>
<text x="190.3" y="201">10</text>
<text x="196.8" y="198.9">P25(DAC1)</text>
<text x="196.8" y="202.4">P26(DAC2)</text>
<text x="224.6" y="198.9">(VSPI CLK)P18</text>
<text x="226.4" y="202.4">(VSPI CS0)P5</text>
<text x="250.8" y="201">29</text>
<text x="256.8" y="200.4">6675_CS</text>
<text x="173.8" y="207.5">EC11_B</text>
<text x="190.3" y="204.5">11</text>
<text x="190.3" y="208">12</text>
<text x="196.8" y="205.9">P27</text>
<text x="196.8" y="209.4">P14(HSPI CLK)</text>
<text x="233.1" y="209.4">(RX2)P16</text>
<text x="233.3" y="205.9">(TX2)P17</text>
<text x="250.8" y="208">27</text>
<text x="250.8" y="204.5">28</text>
<text x="173.8" y="214.6">GND</text>
<text x="173.8" y="211">EC11_A</text>
<text x="190.3" y="211.6">13</text>
<text x="196.8" y="213">P12(HSPI MISO)</text>
<text x="244.4" y="213">P4</text>
<text x="250.8" y="215.1">25 Button2</text>
<text x="250.8" y="211.6">26 Button1</text>
<text x="190.3" y="218.6">15</text>
<text x="196.8" y="220">P13(HSPI MOSI)</text>
<text x="244.4" y="220">P2</text>
<text x="244.4" y="216.5">P0</text>
<text x="250.8" y="218.6">24 Button3</text>
<text x="190.3" y="222.1">16</text>
<text x="190.3" y="225.7">17</text>
<text x="196.8" y="223.6">SD2</text>
<text x="196.8" y="227.1">SD3</text>
<text x="224.1" y="223.6">(HSPI CS0)P15</text>
<text x="241.7" y="227.1">SD1</text>
<text x="250.8" y="225.7">22</text>
<text x="250.8" y="222.1">23 PWM_VIN</text>
<text x="173.8" y="232.2">VIN_5V</text>
<text x="190.3" y="229.2">18</text>
<text x="196.8" y="230.6">CMD</text>
<text x="241.7" y="230.6">SD0</text>
<text x="250.8" y="232.7">20</text>
<text x="250.8" y="229.2">21</text>
<text x="242.1" y="234.1">CLK</text>
</g>
<g font-size="3.2">
<text x="353.2" y="107.5">1</text>
<text x="345.2" y="109.3">VSS</text>
<text x="241" y="170.6">GND</text>
<text x="250.8" y="169.2">38 GND</text>
<text x="241" y="191.8">GND</text>
<text x="250.8" y="190.4">32</text>
<text x="190.3" y="215.1">14</text>
<text x="196.8" y="216.5">GND</text>
</g>
<g font-size="3.2" fill="#f00">
<text x="192.3" y="169.2">1</text>
<text x="196.8" y="170.6">3V3</text>
<text x="190.3" y="232.7">19</text>
<text x="196.8" y="234.1">5V</text>
</g>
<g font-size="2.5" fill="#00f">
<text x="436" y="88.4">EC11STM</text>
<text x="598.4" y="119.8">1</text>
<text x="621.2" y="119.8">4</text>
<text x="598.4" y="126.9">2</text>
<text x="621.2" y="126.9">3</text>
</g>
</svg>
